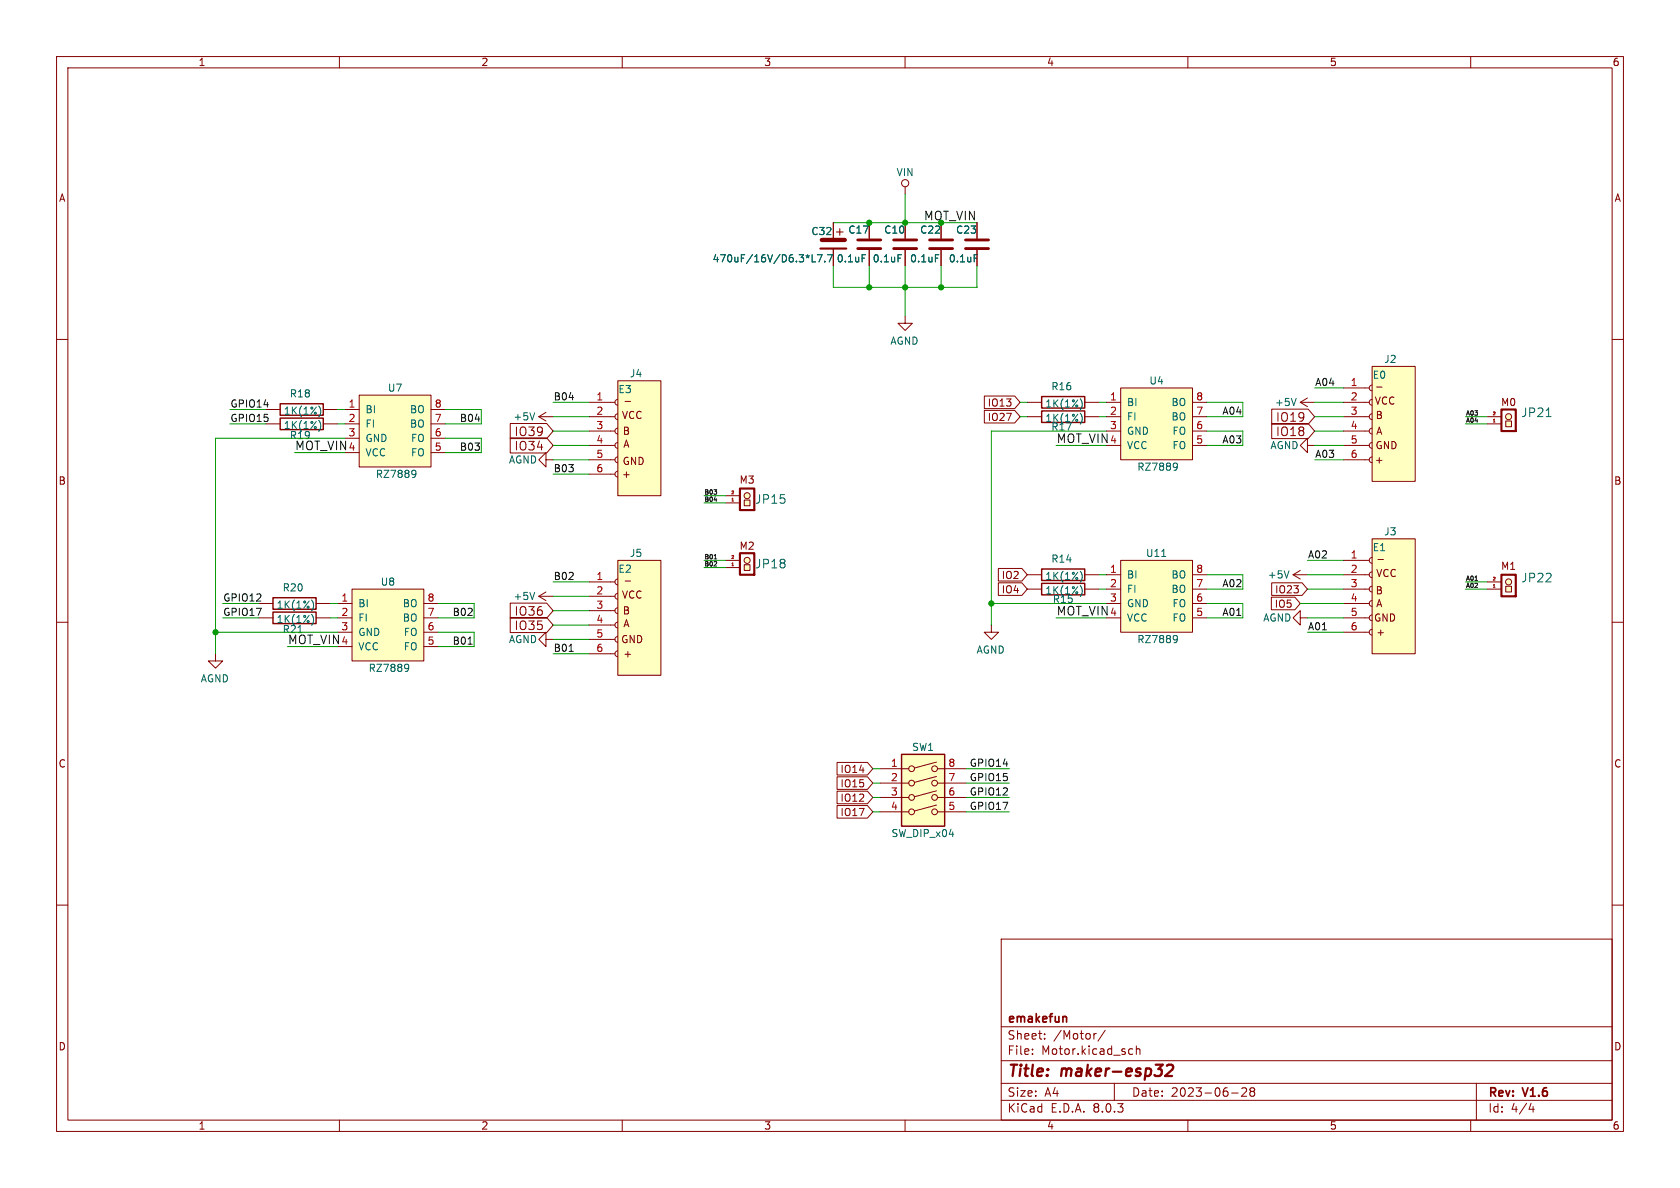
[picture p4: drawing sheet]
<svg xmlns="http://www.w3.org/2000/svg" width="297mm" height="210mm" viewBox="0 0 297 210" stroke-linecap="round" stroke-linejoin="round" font-family="sans-serif">
<g fill="none" stroke="#840000" stroke-width=".18">
<path d="M10 10h277v190h-277zM12 12h273v186h-273zM60 10v2M110 10v2M160 10v2M210 10v2M260 10v2M10 60h2M285 60h2M10 110h2M285 110h2M10 160h2"/>
<path d="M285 160h2M177 166h108v32h-108zM60 198v2M110 198v2M160 198v2M177 194.5h108M177 191.5h108M177 187.5h108M177 181.5h108M182.5 186.3v.1M182.5 185.5v.1M184.7 183.6v.1"/>
<path d="M184.7 182.8v.1M193.8 182.7l-.3 .1M195.4 182.1l-1.3 2M197 191.5v3M199.8 185.4l.4 .1M200.2 186.3l-.4 .1M200.9 185.5l.2-.1 .4 .1v.9M200.9 184.9v1.5M210 198v2M217.7 193.2h1.2M219.5 192.4l.6-.1 .2 .1 .1 .3-.9 1.1h.9M221.2 192.9l-.2-.2 .2-.4 .5 .1 .1 .2-.3 .3"/>
<path d="M221.2 192.9l-.2 .3v.3l.2 .3 .5-.1 .1-.2-.1-.4-.2-.2M221.2 192.9h.3M260 198v2M261 191.5v6.5M270.7 195l-.4 1.1h.9M271 195.6v1"/>
</g>
<path d="M206.3 188.4l.3-.2h.5a.45 .45 0 0 1 .3 .6l-.1 .3-1.3 1.1h1.2" fill="none" stroke="#840000" stroke-width=".4"/>
<path d="M188.3 179.7l.3 .2v.8" fill="none" stroke="#840000" stroke-width=".3"/>
<path d="M242.6 95.3h7.6v20.3h-7.6z" fill="#ffffc2"/>
<g fill="none" stroke="#840000" stroke-width=".18">
<path d="M166.4 39.4v2.8M166.4 44.2v2.8M237.5 99.1h4.6M242.6 95.3h7.6v20.3h-7.6zM242.6 98.6l-.4 .1-.1 .4 .1 .3 .4 .2M243.6 98.9h1M175.3 110.5v1.3h-1.3l1.3 1.2 1.2-1.2h-1.2M237.5 111.8h4.6M237.5 109.2h4.6M237.5 106.7h4.6M237.5 104.1h4.6M237.5 101.6h4.6"/>
<path d="M242.6 111.3l-.4 .1-.1 .4 .1 .3 .4 .2M242.6 106.2l-.4 .1-.1 .4 .1 .3 .4 .2M242.6 103.6l-.4 .2-.1 .3 .1 .4 .4 .1M242.6 101.1l-.4 .1-.1 .4 .1 .4 .4 .1"/>
</g>
<path d="M164.3 43.9h4.1M164.3 42.4h4.1" fill="none" stroke="#840000" stroke-width=".51"/>
<path d="M165.4 45h.6" fill="none" stroke="#006464" stroke-width=".18"/>
<path d="M109.2 67.3h7.6v20.3h-7.6z" fill="#ffffc2"/>
<g fill="none" stroke="#840000" stroke-width=".18">
<path d="M104.1 78.7h4.6M104.1 76.2h4.6M104.1 73.7h4.6M104.1 71.1h4.6M109.2 67.3h7.6v20.3h-7.6zM109.2 78.2l-.3 .2-.2 .3 .2 .4 .3 .1M109.2 75.7l-.3 .1-.2 .4 .2 .4 .3 .1M109.2 73.2l-.3 .1-.2 .4 .2 .3 .3 .2M109.2 70.6l-.3 .2-.2 .3 .2 .4 .3 .1M110.5 71h1M104.1 83.8h4.6M104.1 81.3h4.6"/>
<path d="M109.2 83.3l-.3 .2-.2 .3 .2 .4 .3 .1M109.2 80.8l-.3 .1-.2 .4 .2 .3 .3 .2"/>
</g>
<path d="M131.6 99.8h1v1h-1z" fill="#ffffc2"/>
<circle cx="132.1" cy="99.1" r=".53" fill="#ffffc2" stroke="#ffffc2" stroke-width=".18"/>
<g fill="none" stroke="#840000" stroke-width=".18">
<path d="M153.7 39.4v2.8M172.7 39.4v2.8M153.7 44.2v2.8M172.7 44.2v2.8M128.3 99.1h2.5M131.6 99.8h1v1h-1zM45.7 106.7h2.6M55.9 106.7h2.5M128.3 100.3h2.5"/>
<circle cx="132.1" cy="99.1" r=".53"/>
</g>
<path d="M130.8 97.8h2.5v3.8h-2.5z" fill="none" stroke="#840000" stroke-width=".38"/>
<path d="M129.4 100h.3" fill="none" stroke="#a90000" stroke-width=".18"/>
<path d="M151.6 43.9h4.1M151.6 42.4h4.1M170.7 43.9h4.1M170.7 42.4h4.1" fill="none" stroke="#840000" stroke-width=".51"/>
<path d="M152.4 45h.6M172.2 45h.6M55.1 106.1a1.49 1.49 0 0 1 0 1.8" fill="none" stroke="#006464" stroke-width=".18"/>
<path d="M48.3 105.7h7.6v2h-7.6z" fill="none" stroke="#840000" stroke-width=".25"/>
<path d="M198.1 99.1h12.7v12.7h-12.7z" fill="#ffffc2"/>
<g fill="none" stroke="#840000" stroke-width=".18">
<path d="M147.3 39.4v3M160 39.4v2.8M147.3 43.9v3.1M160 44.2v2.8M47 74.9h2.5M47 72.4h2.5M57.1 74.9h2.6M57.1 72.4h2.6M229.9 71.1l1.2 .8M229.9 71.1h2.5M231.1 70.4l-1.2 .7M198.1 99.1h12.7v12.7h-12.7z"/>
<path d="M45.7 109.2h2.6M55.9 109.2h2.5M95.2 105.4l1.3 .8M95.2 105.4h2.6M96.5 113v1.3l-1.3-1.3 1.3-1.2v1.2h1.3M96.5 104.6l-1.3 .8M195.6 101.6h2.5M195.6 104.1h2.5M195.6 106.7h2.5M195.6 109.2h2.5M210.8 101.6h2.6M210.8 104.1h2.6"/>
<path d="M210.8 106.7h2.6M210.8 109.2h2.6"/>
</g>
<g fill="none" stroke="#006464" stroke-width=".18">
<path d="M143.6 45v1.3h.6M144.5 45h.8l-.5 1.3M145.8 46.2v.1M146.3 45h.8l-.5 1.3M158.8 45h.6M56.4 74.4a1.49 1.49 0 0 1 0 1.8M56.4 71.8a1.49 1.49 0 0 1 0 1.8M229.1 70.4l-.4 1.3M205.4 98.4h.7M55.1 108.7a1.49 1.49 0 0 1 0 1.8M94.5 104.7l-.4 1.3M207.7 112.3l.4 .2a.84 .84 0 0 1-.3 1.1"/>
<path d="M208.1 112.9l-.1 .2h-.3"/>
</g>
<path d="M145.3 42.4h4.1" fill="none" stroke="#840000" stroke-width=".76"/>
<path d="M145 43.9h4.6" fill="none" stroke="#840000" stroke-width=".38"/>
<path d="M49.5 73.9h7.6v2h-7.6zM49.5 71.4h7.6v2h-7.6zM48.3 108.2h7.6v2h-7.6z" fill="none" stroke="#840000" stroke-width=".25"/>
<path d="M158 43.9h4.1M158 42.4h4.1" fill="none" stroke="#840000" stroke-width=".51"/>
<path d="M266.2 103.6h1v1h-1z" fill="#ffffc2"/>
<circle cx="266.7" cy="102.9" r=".53" fill="#ffffc2" stroke="#ffffc2" stroke-width=".18"/>
<g fill="none" stroke="#840000" stroke-width=".18">
<path d="M160 55.9v1.3h-1.3l1.3 1.2 1.3-1.2h-1.3M228.6 101.6l1.3 .8M228.6 101.6h2.5M229.9 100.8l-1.3 .8M262.9 104.1h2.5M262.9 102.9h2.5M266.2 103.6h1v1h-1zM267.1 100.7h.7"/>
<circle cx="266.7" cy="102.9" r=".53"/>
</g>
<path d="M265.4 101.6h2.6v3.8h-2.6z" fill="none" stroke="#840000" stroke-width=".38"/>
<path d="M264 103.8h.3" fill="none" stroke="#a90000" stroke-width=".18"/>
<path d="M227.9 100.9l-.4 1.3" fill="none" stroke="#006464" stroke-width=".18"/>
<path d="M63.5 69.9h12.7v12.7h-12.7z" fill="#ffffc2"/>
<path d="M61 72.4h2.5M61 74.9h2.5M61 77.5h2.5M63.5 69.9h12.7v12.7h-12.7zM76.2 72.4h2.5M76.2 74.9h2.5M76.2 77.5h2.5M181.6 73.7h2.5M191.8 73.7h2.5M61 80h2.5M76.2 80h2.5" fill="none" stroke="#840000" stroke-width=".18"/>
<path d="M191 73.1a1.49 1.49 0 0 1 0 1.8M73 83.1l.5 .2a.84 .84 0 0 1-.3 1.1M73.5 83.7l-.1 .2h-.4" fill="none" stroke="#006464" stroke-width=".18"/>
<path d="M184.1 72.6h7.7v2.1h-7.7z" fill="none" stroke="#840000" stroke-width=".25"/>
<path d="M109.2 99.1h7.6v20.3h-7.6z" fill="#ffffc2"/>
<g fill="none" stroke="#840000" stroke-width=".18">
<path d="M109.2 99.1h7.6v20.3h-7.6zM104.1 115.6h4.6M104.1 113h4.6M104.1 110.5h4.6M104.1 108h4.6M104.1 105.4h4.6M104.1 102.9h4.6M109.2 115.1l-.3 .1-.2 .4 .2 .3 .3 .2M109.2 110l-.3 .1-.2 .4 .2 .3 .3 .2M109.2 107.4l-.3 .2-.2 .4 .2 .3 .3 .2M109.2 104.9l-.3 .2-.2 .3 .2 .4 .3 .1M109.2 102.4l-.3 .1-.2 .4 .2 .3 .3 .2"/>
<path d="M110.5 102.7h1"/>
</g>
<path d="M198.1 68.6h12.7v12.7h-12.7z" fill="#ffffc2"/>
<path d="M195.6 71.1h2.5M195.6 73.7h2.5M195.6 76.2h2.5M195.6 78.7h2.5M198.1 68.6h12.7v12.7h-12.7zM210.8 71.1h2.6M210.8 73.7h2.6M210.8 76.2h2.6M210.8 78.7h2.6M231.1 78.7v1.3l-1.2-1.3 1.2-1.2v1.2h1.3" fill="none" stroke="#840000" stroke-width=".18"/>
<path d="M207.7 81.9l.4 .1a.84 .84 0 0 1-.3 1.1M208.1 82.4l-.1 .2h-.3" fill="none" stroke="#006464" stroke-width=".18"/>
<path d="M266.2 74.4h1v1h-1z" fill="#ffffc2"/>
<circle cx="266.7" cy="73.7" r=".53" fill="#ffffc2" stroke="#ffffc2" stroke-width=".18"/>
<g fill="none" stroke="#840000" stroke-width=".18">
<path d="M262.9 74.9h2.5M262.9 73.7h2.5M266.2 74.4h1v1h-1z"/>
<circle cx="266.7" cy="73.7" r=".53"/>
</g>
<path d="M265.4 72.4h2.6v3.8h-2.6z" fill="none" stroke="#840000" stroke-width=".38"/>
<path d="M264 74.6h.3" fill="none" stroke="#a90000" stroke-width=".18"/>
<path d="M273.3 73.6h.9" fill="none" stroke="#006464" stroke-width=".18"/>
<path d="M131.6 88.4h1v1h-1z" fill="#ffffc2"/>
<circle cx="132.1" cy="87.6" r=".53" fill="#ffffc2" stroke="#ffffc2" stroke-width=".18"/>
<g fill="none" stroke="#840000" stroke-width=".18">
<path d="M160 33v1.3M181.6 71.1h2.5M191.8 71.1h2.5M96.5 81.3v1.3l-1.3-1.3 1.3-1.3v1.3h1.3M128.3 88.9h2.5M128.3 87.6h2.5M131.6 88.4h1v1h-1zM181.6 101.6h2.5M181.6 104.1h2.5M191.8 101.6h2.5M191.8 104.1h2.5M229.9 109.2v1.3l-1.3-1.3 1.3-1.2v1.2h1.2"/>
<circle cx="160" cy="32.4" r=".63"/>
<circle cx="132.1" cy="87.6" r=".53"/>
</g>
<path d="M130.8 86.4h2.5v3.8h-2.5z" fill="none" stroke="#840000" stroke-width=".38"/>
<path d="M129.4 88.6h.3" fill="none" stroke="#a90000" stroke-width=".18"/>
<path d="M184.1 70.1h7.7v2h-7.7zM184.1 100.6h7.7v2h-7.7zM184.1 103.1h7.7v2.1h-7.7z" fill="none" stroke="#840000" stroke-width=".25"/>
<path d="M191 70.6a1.49 1.49 0 0 1 0 1.8M191 101a1.49 1.49 0 0 1 0 1.9M191 103.6a1.49 1.49 0 0 1 0 1.8" fill="none" stroke="#006464" stroke-width=".18"/>
<path d="M62.2 104.1h12.7v12.7h-12.7z" fill="#ffffc2"/>
<path d="M95.2 73.7l1.3 .7M95.2 73.7h2.6M96.5 72.9l-1.3 .8M59.7 106.7h2.5M59.7 109.2h2.5M59.7 111.8h2.5M59.7 114.3h2.5M62.2 104.1h12.7v12.7h-12.7zM74.9 106.7h2.6M74.9 109.2h2.6M74.9 111.8h2.6M74.9 114.3h2.6" fill="none" stroke="#840000" stroke-width=".18"/>
<path d="M94.5 73l-.4 1.2M71.8 117.4l.4 .1a.84 .84 0 0 1-.3 1.2M72.3 118l-.2 .1-.3 .1" fill="none" stroke="#006464" stroke-width=".18"/>
<path d="M159.4 133.4h7.6v12.7h-7.6z" fill="#ffffc2"/>
<g fill="none" stroke="#840000" stroke-width=".18">
<path d="M155.6 135.9h5.1M155.6 138.4h5.1M165.6 139.8l-3.9 1M165.6 137.3l-3.9 1M165.6 134.7l-3.9 1.1M165.7 135.9h5.1M165.7 138.4h5.1M155.6 141h5.1M155.6 143.5h5.1M165.6 142.3l-3.9 1.1M165.7 141h5.1M165.7 143.5h5.1"/>
<circle cx="161.2" cy="138.4" r=".51"/>
<circle cx="161.2" cy="135.9" r=".51"/>
<circle cx="165.2" cy="138.4" r=".51"/>
<circle cx="165.2" cy="135.9" r=".51"/>
<circle cx="161.2" cy="141" r=".51"/>
<circle cx="161.2" cy="143.5" r=".51"/>
<circle cx="165.2" cy="141" r=".51"/>
<circle cx="165.2" cy="143.5" r=".51"/>
</g>
<path d="M159.4 133.4h7.6v12.7h-7.6z" fill="none" stroke="#840000" stroke-width=".25"/>
<path d="M242.6 64.8h7.6v20.3h-7.6z" fill="#ffffc2"/>
<g fill="none" stroke="#840000" stroke-width=".18">
<path d="M147.3 39.4v3M153.7 39.4v2.8M160 39.4v2.8M166.4 39.4v2.8M172.7 39.4v2.8M147.3 43.9v3.1M153.7 44.2v2.8M160 44.2v2.8M166.4 44.2v2.8M172.7 44.2v2.8M90.2 77.4h6.4l1.2 1.3-1.2 1.4h-6.4zM90.2 74.9h6.4l1.2 1.3-1.2 1.3h-6.4z"/>
<path d="M174 70h5.4l.9 1.1-.9 1.1h-5.4zM174 72.5h5.4l.9 1.2-.9 1.1h-5.4zM224.8 72.3h6.5l1.1 1.4-1.1 1.3h-6.5zM224.8 74.9h6.5l1.1 1.3-1.1 1.3h-6.5zM237.5 78.7h4.6M237.5 76.2h4.6M237.5 73.7h4.6M237.5 71.1h4.6M237.5 68.6h4.6M242.6 64.8h7.6v20.3h-7.6zM242.6 75.7l-.4 .1-.1 .4 .1 .4 .4 .1M242.6 73.2l-.4 .1-.1 .4 .1 .3 .4 .2"/>
<path d="M242.6 70.6l-.4 .2-.1 .3 .1 .4 .4 .1M242.6 68.1l-.4 .1-.1 .4 .1 .3 .4 .2M243.4 68.4h.9M237.5 81.3h4.6M242.6 80.8l-.4 .1-.1 .4 .1 .3 .4 .2M38.1 115.6v1.2h-1.3l1.3 1.3 1.3-1.3h-1.3M90.2 109.2h6.4l1.2 1.3-1.2 1.3h-6.4zM90.2 106.6h6.4l1.2 1.4-1.2 1.3h-6.4zM176.5 100.5h4.2l.9 1.1-.9 1.1h-4.2zM176.5 103h4.2l.9 1.1-.9 1.2h-4.2zM224.8 105.6h4.1l1 1.1-1 1.1h-4.1zM224.8 103h5.4l.9 1.1-.9 1.2h-5.4z"/>
<path d="M148 139.9h5.4l.9 1.1-.9 1.1h-5.4zM148 137.3h5.4l.9 1.1-.9 1.1h-5.4zM148 134.8h5.4l.9 1.1-.9 1.1h-5.4zM148 142.4h5.4l.9 1.1-.9 1.1h-5.4z"/>
</g>
<path d="M126.2 98.8h.5M82.8 113.9h.7M100.6 115.1h.7M260.8 102.6h.4" fill="none" stroke="#0f0f0f" stroke-width=".18"/>
<g fill="none" stroke="#009600" stroke-width=".18">
<path d="M147.3 39.4h25.4M160 34.3v5.1M147.3 47v3.8h25.4v-3.8M153.7 47v3.8M160 47v8.9M166.4 47v3.8M40.6 72.4h6.4M40.6 74.9h6.4M59.7 72.4h1.3M59.7 74.9h1.3M61 77.5h-22.9v38.1M78.7 72.4h6.4v2.5h-6.4"/>
<path d="M78.7 77.5h6.4v2.5h-6.4M97.8 76.2h6.3M97.8 71.1h6.3M97.8 78.7h6.3M97.8 73.7h6.3M180.3 71.1h1.3M180.3 73.7h1.3M186.7 78.7h8.9M194.3 71.1h1.3M194.3 73.7h1.3M195.6 76.2h-20.3v34.3M213.4 76.2h6.3v2.5h-6.3"/>
<path d="M213.4 71.1h6.3v2.6h-6.3M232.4 76.2h5.1M232.4 71.1h5.1M232.4 78.7h5.1M232.4 73.7h5.1M232.4 68.6h5.1M259.1 73.7h3.8M259.1 74.9h3.8M52.1 80h8.9M97.8 81.3h6.3M97.8 83.8h6.3M124.5 87.6h3.8"/>
<path d="M124.5 88.9h3.8M124.5 99.1h3.8M231.1 99.1h6.4M232.4 81.3h5.1M38.1 111.8h21.6M39.4 106.7h6.3M39.4 109.2h6.3M50.8 114.3h8.9M58.4 106.7h1.3M58.4 109.2h1.3M77.5 106.7h6.3v2.5h-6.3M77.5 111.8h6.3v2.5h-6.3"/>
<path d="M97.8 102.9h6.3M97.8 113h6.3M97.8 115.6h6.3M97.8 110.5h6.3M97.8 105.4h6.3M97.8 108h6.3M124.5 100.3h3.8M175.3 106.7h20.3M186.7 109.2h8.9M194.3 104.1h1.3M194.3 101.6h1.3M213.4 101.6h6.3v2.5h-6.3"/>
<path d="M213.4 106.7h6.3v2.5h-6.3M229.9 106.7h7.6M231.1 104.1h6.4M231.1 109.2h6.4M231.1 111.8h6.4M231.1 101.6h6.4M259.1 104.1h3.8M259.1 102.9h3.8M154.3 138.4h1.3M154.3 135.9h1.3M170.8 138.4h7.6M170.8 135.9h7.6"/>
<path d="M154.3 143.5h1.3M154.3 141h1.3M170.8 143.5h7.6M170.8 141h7.6"/>
</g>
<path d="M143.6 45v1.3h.6M144.5 45h.8l-.5 1.3M145.8 46.2v.1M146.3 45h.8l-.5 1.3M152.4 45h.6M158.8 45h.6M165.4 45h.6M172.2 45h.6" fill="none" stroke="#006464" stroke-width=".18"/>
<g fill="#009600" stroke="#009600" stroke-width=".18">
<circle cx="166.4" cy="50.8" r=".46"/>
<circle cx="153.7" cy="39.4" r=".46"/>
<circle cx="160" cy="50.8" r=".46"/>
<circle cx="153.7" cy="50.8" r=".46"/>
<circle cx="160" cy="39.4" r=".46"/>
<circle cx="175.3" cy="106.7" r=".46"/>
<circle cx="38.1" cy="111.8" r=".46"/>
</g>
<g font-size="2.8" fill="#840000">
<text x="178" y="190.9">Title:</text>
<text x="187.7" y="190.9">maker-esp32</text>
</g>
<g font-size="2.1" fill="#006464">
<text x="147.4" y="41.9">+</text>
<text x="268.8" y="73.9">JP21</text>
<text x="133.4" y="89.3">JP15</text>
<text x="133.4" y="100.7">JP18</text>
<text x="268.8" y="103.1">JP22</text>
</g>
<text font-size="2.1" fill="#009600" x="163.3" y="39.1">MOT_VIN</text>
<g font-size="2.1" fill="#840000">
<text x="90.9" y="77.3">IO39</text>
<text x="225.5" y="74.8">IO19</text>
<text x="225.5" y="77.3">IO18</text>
<text x="90.9" y="79.8">IO34</text>
<text x="90.9" y="111.6">IO35</text>
<text x="90.9" y="109">IO36</text>
<text x="178" y="184">Sheet:</text>
<text x="178" y="181.2">emakefun</text>
<text x="186.2" y="184">/Motor/</text>
<text x="178" y="186.7">File:</text>
<text x="184.1" y="186.7">Motor.kicad_sch</text>
<text x="178" y="196.9">KiCad</text>
<text x="178" y="194.1">Size:</text>
<text x="184.7" y="194.1">A4</text>
<text x="185.7" y="196.9">E.D.A.</text>
<text x="193.3" y="196.9">8.0.3</text>
<text x="200" y="194.1">Date:</text>
<text x="207" y="194.1">2023-06-28</text>
<text x="263" y="194.3">Rev:</text>
<text x="263" y="196.9">Id:</text>
<text x="267.1" y="196.9">4/4</text>
<text x="269.4" y="194.3">V1.6</text>
</g>
<g font-size="2.1" fill="#0f0f0f">
<text x="52.1" y="79.7">MOT_VIN</text>
<text x="186.7" y="78.4">MOT_VIN</text>
<text x="50.8" y="114">MOT_VIN</text>
<text x="186.7" y="108.9">MOT_VIN</text>
</g>
<g font-size="1.8" fill="#840000">
<text x="35" y="11.9">1</text>
<text x="85" y="11.9">2</text>
<text x="135" y="11.9">3</text>
<text x="185" y="11.9">4</text>
<text x="235" y="11.9">5</text>
<text x="285" y="11.9">6</text>
<text x="10.3" y="35.9">A</text>
<text x="285.3" y="35.9">A</text>
<text x="242.9" y="71.7">VCC</text>
<text x="265.3" y="72">M0</text>
<text x="109.8" y="74.3">VCC</text>
<text x="110" y="77.1">B</text>
<text x="174.5" y="72.1">IO13</text>
<text x="174.5" y="74.6">IO27</text>
<text x="243.1" y="74.3">B</text>
<text x="243.2" y="77.1">A</text>
<text x="109.4" y="82.4">GND</text>
<text x="110.1" y="79.4">A</text>
<text x="242.5" y="79.6">GND</text>
<text x="242.9" y="82.2">+</text>
<text x="10.3" y="85.9">B</text>
<text x="109.8" y="84.7">+</text>
<text x="130.6" y="85.7">M3</text>
<text x="285.3" y="85.9">B</text>
<text x="130.6" y="97.4">M2</text>
<text x="264.7" y="100.9">M1</text>
<text x="109.8" y="106">VCC</text>
<text x="177" y="102.6">IO2</text>
<text x="177" y="105.1">IO4</text>
<text x="225.3" y="107.6">IO5</text>
<text x="225.3" y="105.1">IO23</text>
<text x="243.1" y="105.3">B</text>
<text x="243.2" y="107.6">A</text>
<text x="243.2" y="102.2">VCC</text>
<text x="109.2" y="113.9">GND</text>
<text x="110" y="108.8">B</text>
<text x="110.1" y="111.1">A</text>
<text x="242.3" y="110.1">GND</text>
<text x="243.2" y="112.6">+</text>
<text x="110.1" y="116.4">+</text>
<text x="10.3" y="135.9">C</text>
<text x="148.5" y="136.8">IO14</text>
<text x="285.3" y="135.9">C</text>
<text x="148.5" y="141.9">IO12</text>
<text x="148.5" y="139.4">IO15</text>
<text x="148.5" y="144.5">IO17</text>
<text x="10.3" y="185.9">D</text>
<text x="285.3" y="185.9">D</text>
<text x="35" y="199.9">1</text>
<text x="85" y="199.9">2</text>
<text x="135" y="199.9">3</text>
<text x="185" y="199.9">4</text>
<text x="235" y="199.9">5</text>
<text x="285" y="199.9">6</text>
</g>
<g font-size="1.8" fill="#006464">
<text x="158.4" y="31.3">VIN</text>
<text x="143.3" y="41.8">C32</text>
<text x="149.9" y="41.5">C17</text>
<text x="156.2" y="41.5">C10</text>
<text x="162.6" y="41.5">C22</text>
<text x="168.9" y="41.5">C23</text>
<text x="125.9" y="46.6">470uF/16V/D6.3*L7.7</text>
<text x="147.8" y="46.6">0.1uF</text>
<text x="154.2" y="46.6">0.1uF</text>
<text x="160.8" y="46.6">0.1uF</text>
<text x="167.6" y="46.6">0.1uF</text>
<text x="157.3" y="61.1">AGND</text>
<text x="244.6" y="64.4">J2</text>
<text x="51.1" y="70.5">R18</text>
<text x="68.5" y="69.4">U7</text>
<text x="109.2" y="69.7">E3</text>
<text x="111.3" y="66.9">J4</text>
<text x="185.8" y="69.2">R16</text>
<text x="199.1" y="72">BI</text>
<text x="203.1" y="68.2">U4</text>
<text x="207" y="72">BO</text>
<text x="225.3" y="72">+5V</text>
<text x="242.6" y="67.2">E0</text>
<text x="50.1" y="76">1K(1%)</text>
<text x="50.1" y="73.5">1K(1%)</text>
<text x="64.5" y="73.3">BI</text>
<text x="64.5" y="75.8">FI</text>
<text x="72.4" y="75.8">BO</text>
<text x="72.4" y="73.3">BO</text>
<text x="90.7" y="74.5">+5V</text>
<text x="184.7" y="74.8">1K(1%)</text>
<text x="184.7" y="72.2">1K(1%)</text>
<text x="199.1" y="74.5">FI</text>
<text x="199.1" y="77.1">GND</text>
<text x="207" y="74.5">BO</text>
<text x="207.2" y="77.1">FO</text>
<text x="64.5" y="78.3">GND</text>
<text x="64.5" y="80.9">VCC</text>
<text x="72.6" y="80.9">FO</text>
<text x="72.6" y="78.3">FO</text>
<text x="89.9" y="82.1">AGND</text>
<text x="199.1" y="79.6">VCC</text>
<text x="201" y="83.4">RZ7889</text>
<text x="207.2" y="79.6">FO</text>
<text x="224.5" y="79.6">AGND</text>
<text x="66.3" y="84.7">RZ7889</text>
<text x="244.6" y="94.8">J3</text>
<text x="109.2" y="101.4">E2</text>
<text x="111.3" y="98.7">J5</text>
<text x="185.8" y="99.7">R14</text>
<text x="202.5" y="98.7">U11</text>
<text x="242.6" y="97.6">E1</text>
<text x="48.8" y="107.8">1K(1%)</text>
<text x="49.9" y="104.7">R20</text>
<text x="63.2" y="107.5">BI</text>
<text x="67.2" y="103.7">U8</text>
<text x="71.1" y="107.5">BO</text>
<text x="90.7" y="106.3">+5V</text>
<text x="184.7" y="102.7">1K(1%)</text>
<text x="184.7" y="105.3">1K(1%)</text>
<text x="199.1" y="102.5">BI</text>
<text x="199.1" y="105">FI</text>
<text x="199.1" y="107.5">GND</text>
<text x="207" y="105">BO</text>
<text x="207" y="102.5">BO</text>
<text x="207.2" y="107.5">FO</text>
<text x="224" y="102.5">+5V</text>
<text x="48.8" y="110.3">1K(1%)</text>
<text x="63.2" y="110.1">FI</text>
<text x="63.2" y="112.6">GND</text>
<text x="71.1" y="110.1">BO</text>
<text x="71.3" y="112.6">FO</text>
<text x="89.9" y="113.9">AGND</text>
<text x="199.1" y="110.1">VCC</text>
<text x="201" y="113.9">RZ7889</text>
<text x="207.2" y="110.1">FO</text>
<text x="223.2" y="110.1">AGND</text>
<text x="63.2" y="115.2">VCC</text>
<text x="65.1" y="119">RZ7889</text>
<text x="71.3" y="115.2">FO</text>
<text x="172.6" y="115.7">AGND</text>
<text x="35.4" y="120.8">AGND</text>
<text x="161.2" y="132.9">SW1</text>
<text x="157.5" y="148.2">SW_DIP_x04</text>
</g>
<g font-size="1.8" fill="#0f0f0f">
<text x="97.8" y="70.9">B04</text>
<text x="232.4" y="68.3">A04</text>
<text x="40.6" y="74.7">GPIO15</text>
<text x="40.6" y="72.1">GPIO14</text>
<text x="51.1" y="77.8">R19</text>
<text x="81.2" y="74.7">B04</text>
<text x="185.8" y="76.3">R17</text>
<text x="216" y="73.4">A04</text>
<text x="61.5" y="79.8">4</text>
<text x="81.2" y="79.7">B03</text>
<text x="97.8" y="83.6">B03</text>
<text x="196.1" y="78.5">4</text>
<text x="216" y="78.5">A03</text>
<text x="232.4" y="81">A03</text>
<text x="231.1" y="98.8">A02</text>
<text x="39.4" y="106.4">GPIO12</text>
<text x="97.8" y="102.6">B02</text>
<text x="186" y="106.8">R15</text>
<text x="216" y="103.9">A02</text>
<text x="39.4" y="109">GPIO17</text>
<text x="49.9" y="112.1">R21</text>
<text x="79.9" y="109">B02</text>
<text x="196.1" y="109">4</text>
<text x="216" y="109">A01</text>
<text x="231.1" y="111.5">A01</text>
<text x="60.3" y="114">4</text>
<text x="79.9" y="114">B01</text>
<text x="97.8" y="115.3">B01</text>
<text x="171.3" y="135.6">GPIO14</text>
<text x="171.3" y="138.2">GPIO15</text>
<text x="171.3" y="143.2">GPIO17</text>
<text x="171.3" y="140.7">GPIO12</text>
</g>
<g font-size="1.8" fill="#a90000">
<text x="105.3" y="70.9">1</text>
<text x="196.1" y="70.9">1</text>
<text x="211.4" y="70.9">8</text>
<text x="238.7" y="68.3">1</text>
<text x="238.7" y="70.9">2</text>
<text x="61.5" y="72.1">1</text>
<text x="61.5" y="74.7">2</text>
<text x="61.5" y="77.2">3</text>
<text x="76.8" y="77.2">6</text>
<text x="76.8" y="74.7">7</text>
<text x="76.8" y="72.1">8</text>
<text x="105.3" y="73.4">2</text>
<text x="105.3" y="75.9">3</text>
<text x="196.1" y="73.4">2</text>
<text x="196.1" y="75.9">3</text>
<text x="211.4" y="75.9">6</text>
<text x="211.4" y="73.4">7</text>
<text x="238.7" y="73.4">3</text>
<text x="238.7" y="75.9">4</text>
<text x="76.8" y="79.8">5</text>
<text x="105.3" y="78.5">4</text>
<text x="105.3" y="81">5</text>
<text x="105.3" y="83.6">6</text>
<text x="211.4" y="78.5">5</text>
<text x="238.7" y="78.5">5</text>
<text x="238.7" y="81">6</text>
<text x="196.1" y="101.3">1</text>
<text x="211.4" y="101.3">8</text>
<text x="238.7" y="98.8">1</text>
<text x="238.7" y="101.3">2</text>
<text x="60.3" y="106.4">1</text>
<text x="75.5" y="106.4">8</text>
<text x="105.3" y="102.6">1</text>
<text x="105.3" y="105.2">2</text>
<text x="105.3" y="107.7">3</text>
<text x="196.1" y="103.9">2</text>
<text x="196.1" y="106.4">3</text>
<text x="211.4" y="106.4">6</text>
<text x="211.4" y="103.9">7</text>
<text x="238.7" y="103.9">3</text>
<text x="238.7" y="106.4">4</text>
<text x="60.3" y="109">2</text>
<text x="60.3" y="111.5">3</text>
<text x="75.5" y="111.5">6</text>
<text x="75.5" y="109">7</text>
<text x="105.3" y="110.2">4</text>
<text x="105.3" y="112.8">5</text>
<text x="211.4" y="109">5</text>
<text x="238.7" y="109">5</text>
<text x="238.7" y="111.5">6</text>
<text x="75.5" y="114">5</text>
<text x="105.3" y="115.3">6</text>
<text x="157.4" y="135.6">1</text>
<text x="167.6" y="135.6">8</text>
<text x="157.4" y="138.2">2</text>
<text x="157.4" y="140.7">3</text>
<text x="157.4" y="143.3">4</text>
<text x="167.6" y="143.3">5</text>
<text x="167.6" y="140.7">6</text>
<text x="167.6" y="138.2">7</text>
</g>
<g font-size="1.1" fill="#0f0f0f">
<text x="259.1" y="74.8">A04</text>
<text x="259.1" y="73.5">A03</text>
<text x="124.5" y="87.5">B03</text>
<text x="124.5" y="88.7">B04</text>
<text x="124.5" y="98.9">B01</text>
<text x="124.5" y="100.2">B02</text>
<text x="259.1" y="104">A02</text>
<text x="259.1" y="102.7">A01</text>
</g>
<g font-size=".7" fill="#a90000">
<text x="263.7" y="74.7">1</text>
<text x="263.7" y="73.4">2</text>
<text x="129.1" y="88.6">1</text>
<text x="129.1" y="87.4">2</text>
<text x="129.1" y="100.1">1</text>
<text x="129.1" y="98.8">2</text>
<text x="263.7" y="103.9">1</text>
<text x="263.7" y="102.6">2</text>
</g>
</svg>
